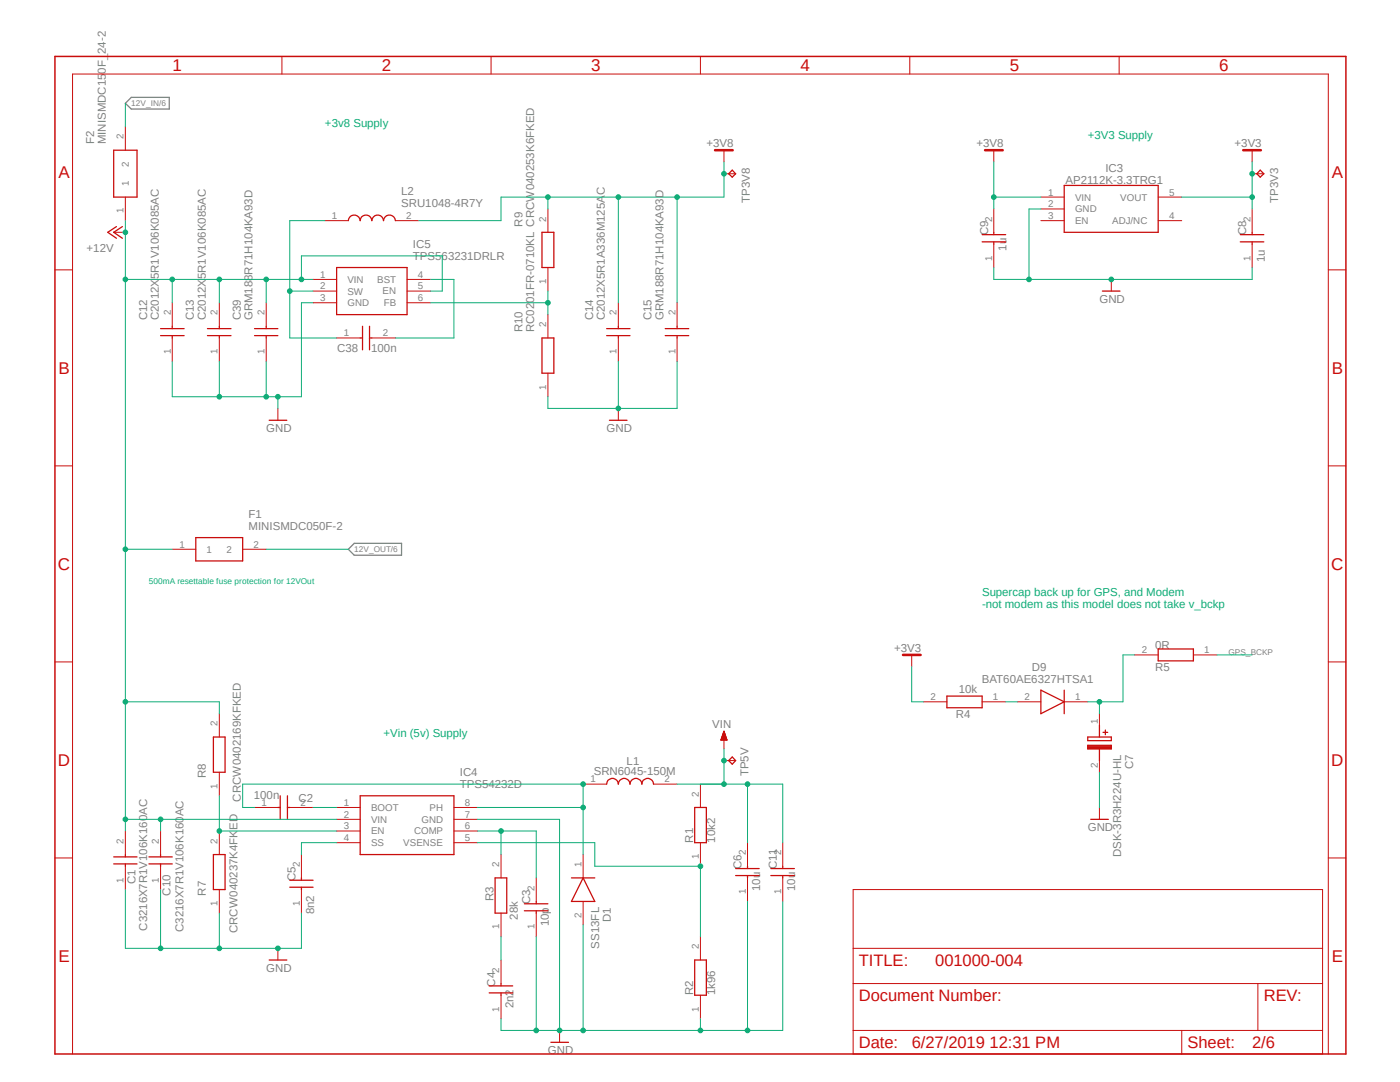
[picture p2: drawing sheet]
<svg xmlns="http://www.w3.org/2000/svg" width="279mm" height="216mm" viewBox="0 0 279 216" stroke-linecap="round" stroke-linejoin="round" font-family="sans-serif">
<path d="M10.5 5l258.4 205.9M268.9 5l-258.4 205.9" fill="none" stroke="#fff" stroke-width=".2"/>
<path d="M25 20.6l1.2-1.2h7.6v2.4h-7.6zM69.5 109.6l1.2-1.2h9.4v2.4h-9.4z" fill="none" stroke="#808080" stroke-width=".25"/>
<path d="M11 11.3h257.6v199h-257.6z" fill="none" stroke="#c90d0c" stroke-width=".3"/>
<g fill="none" stroke="#c90d0c" stroke-width=".2">
<path d="M56.3 11.3v3.5M98 11.3v3.5M139.8 11.3v3.5M181.6 11.3v3.5M223.4 11.3v3.5M25 25.3v4.7M25 39.3v4.7M144.5 30v2.3M144.5 34.7h2.3M198.3 30v2.3M207.7 39.3h4.7M231.1 39.3h4.7"/>
<path d="M249.9 30v2.3M249.9 34.7h2.3M11 53.8h3.5M22.7 46.4h2.3M62.5 55.8h4.7M62.5 58.1h4.7M64.9 44h4.6M78.9 44h4.7M81.2 55.8h4.7M81.2 58.1h4.7M109.3 41.7v4.7M109.3 53.4v4.7"/>
<path d="M198.3 41.7v4.7M198.3 48.7v4.7M207.7 41.7h4.7M207.7 44h4.7M221.8 55.8v2.3M231.1 44h4.7M249.9 41.7v4.7M249.9 48.7v4.7M265.1 53.8h3.5M34.4 60.4v4.7M34.4 67.4v4.7M43.8 60.4v4.7"/>
<path d="M43.8 67.4v4.7M53.1 60.4v4.7M53.1 67.4v4.7M62.5 60.4h4.7M67.2 67.4h4.7M74.2 67.4h4.7M81.2 60.4h4.7M109.3 62.8v4.6M109.3 74.5v4.7M123.4 60.4v4.7M123.4 67.4v4.7M135.1 60.4v4.7"/>
<path d="M135.1 67.4v4.7M11 93h3.5M55.5 81.5v2.4M123.4 81.5v2.4M265.1 93h3.5M34.4 109.6h4.7M48.4 109.6h4.7M11 132.1h3.5M181.9 130.7v2.3M226.4 130.7h4.7M238.2 130.7h4.7M265.1 132.1h3.5"/>
<path d="M43.8 142.4v4.7M43.8 154.1v4.7M116.4 156.5h4.7M130.4 156.5h4.7M139.8 156.5v4.6M143.9 147.6h1.1M143.9 147.5h1.1M144 147.4h1M144 147.4h.9M144 147.3h.9M144 147.2h.9M144.1 147.2h.8"/>
<path d="M144.1 147.1h.8M144.1 147h.7M144.1 146.9h.7M144.2 146.9h.6M144.2 146.8h.6M144.2 146.7h.5M144.2 146.6h.5M144.3 146.5h.4M144.3 146.4h.4M144.4 146.3h.2M144.4 146.2h.2M144.4 146.1h.2"/>
<path d="M144.4 146h.1M144.5 147.1v2.3M144.5 145.9l.6 1.8h-1.2zM144.5 145.9l-.1 .1M144.5 151.8h2.3M184.3 140h4.7M196 140h4.7M203 140h4.7M212.4 140h4.7M219.4 142.4v2.3M219.4 151.8v2.3M11 171.2h3.5"/>
<path d="M25 165.8v4.7M25 172.8v4.7M32 165.8v4.7M32 172.8v4.7M43.8 165.8v4.7M43.8 177.5v4.7M50.8 161.1h4.7M57.8 161.1h4.7M60.2 170.5v4.7M60.2 177.5v4.7M67.2 161.1h4.7M67.2 163.5h4.7"/>
<path d="M67.2 165.8h4.7M67.2 168.1h4.7M90.6 161.1h4.7M90.6 163.5h4.7M90.6 165.8h4.7M90.6 168.1h4.7M100 170.5v4.7M107 175.2v4.7M116.4 170.5v4.7M116.4 179.9v4.6M139.8 168.1v4.7M149.2 168.1v4.7"/>
<path d="M149.2 175.2v4.7M156.2 168.1v4.7M156.2 175.2v4.7M170.3 177.5h93.6v32.8h-93.6zM219.4 161.1v2.4M265.1 171.2h3.5M55.5 189.2v2.4M100 182.2v4.7M100 191.6v4.7M100 198.6v4.7M107 182.2v4.7M139.8 186.9v4.7"/>
<path d="M139.8 198.6v4.7M170.3 196.3h93.6M170.3 189.2h93.6M251 196.3v9.3M14.5 210.3v-195.5h250.6v195.5M111.7 205.6v2.4M170.3 205.6h93.6M235.8 205.6v4.7"/>
</g>
<g fill="none" stroke="#c90d0c" stroke-width=".25">
<path d="M22.7 30h4.6v9.3h-4.6zM145.4 34.7l.7-.7 .7 .7-.7 .6zM212.4 37h18.7v9.4h-18.7zM251.5 34l.7 .7-.7 .6-.7-.6zM23.2 45.2l-1.7 1.2 1.7 1.1M24.4 45.2l-1.7 1.2 1.7 1.1M67.2 53.4h14v9.4h-14zM69.5 44a1.19 1.19 0 0 1 1.2-1.1 1.19 1.19 0 0 1 1.2 1.1 1.17 1.17 0 0 1 1.1-1.1 1.17 1.17 0 0 1 1.2 1.1 1.17 1.17 0 0 1 1.2-1.1 1.17 1.17 0 0 1 1.1 1.1 1.19 1.19 0 0 1 1.2-1.1 1.19 1.19 0 0 1 1.2 1.1M108.2 46.4h2.3v7h-2.3zM196 48.3h4.7M196 46.8h4.7M198.3 46.4v.4"/>
<path d="M198.3 48.3v.4M220 58.1h3.5M247.5 48.3h4.7M247.5 46.8h4.7M249.9 46.4v.4M249.9 48.3v.4M32 67h4.7M32 65.6h4.7M34.4 65.1v.5M34.4 67v.4M41.4 67h4.7M41.4 65.6h4.7"/>
<path d="M43.8 65.1v.5M43.8 67v.4M50.8 67h4.7M50.8 65.6h4.7M53.1 65.1v.5M53.1 67v.4M71.9 67.4h.4M72.3 65.1v4.7M73.7 67.4h.5M73.7 65.1v4.7M108.2 67.4h2.3v7.1h-2.3zM121.1 67h4.6"/>
<path d="M121.1 65.6h4.6M123.4 65.1v.5M123.4 67v.4M132.8 67h4.7M132.8 65.6h4.7M135.1 65.1v.5M135.1 67v.4M53.7 83.9h3.5M121.6 83.9h3.5M39.1 107.3h9.3v4.6h-9.3zM189 138.9h7v2.3h-7zM207.7 137.7l4.7 2.3-4.7 2.4z"/>
<path d="M212.4 137.7v4.7M231.1 129.5h7.1v2.4h-7.1zM42.6 147.1h2.3v7h-2.3zM55.9 158.8v4.7M57.4 158.8v4.7M71.9 158.8h18.7v11.7h-18.7zM121.1 156.5a1.16 1.16 0 0 1 1.1-1.2 1.16 1.16 0 0 1 1.2 1.2 1.16 1.16 0 0 1 1.2-1.2 1.16 1.16 0 0 1 1.1 1.2 1.19 1.19 0 0 1 1.2-1.2 1.19 1.19 0 0 1 1.2 1.2 1.16 1.16 0 0 1 1.2-1.2 1.16 1.16 0 0 1 1.1 1.2M144.5 145.9l.6 1.8h-1.2zM145.4 151.8l.7-.8 .7 .8-.7 .7zM217.1 147.1h4.7v.7h-4.7zM217.1 148.7h4.7v.7h-4.7zM217.1 149.4h4.7"/>
<path d="M217.1 149.2h4.7M217.1 149h4.7M217.1 148.8h4.7M219.4 144.7v2.4M219.4 149.4v2.4M220.1 146.1h1M220.6 145.7v.9M22.7 172.4h4.6M22.7 171h4.6M25 170.5v.5M25 172.4v.4M29.7 172.4h4.7"/>
<path d="M29.7 171h4.7M32 170.5v.5M32 172.4v.4M42.6 170.5h2.3v7h-2.3zM55.5 161.1h.4M57.4 161.1h.4M57.8 177h4.7M57.8 175.6h4.7M60.2 175.2v.4M60.2 177v.5M98.8 175.2h2.3v7h-2.3zM107 179.9v.4"/>
<path d="M114 175.2h4.7M116.4 175.2l2.3 4.7h-4.7zM138.6 161.1h2.4v7h-2.4zM146.8 174.7h4.7M146.8 173.3h4.7M149.2 172.8v.5M149.2 174.7v.5M153.8 174.7h4.7M153.8 173.3h4.7M156.2 172.8v.5M156.2 174.7v.5M217.7 163.5h3.5"/>
<path d="M53.7 191.6h3.5M97.6 198.1h4.7M97.6 196.7h4.7M100 196.3v.4M100 198.1v.5M104.6 181.7h4.7M104.6 180.3h4.7M107 181.7v.5M138.6 191.6h2.4v7h-2.4zM109.9 208h3.6"/>
</g>
<path d="M142.7 30h3.5M196.6 30h3.5M248.1 30h3.5M180.2 130.7h3.5" fill="none" stroke="#c90d0c" stroke-width=".51"/>
<path d="M25 46.4v119.4M25 163.5h42.2" fill="none" stroke="#0dab76" stroke-width=".2"/>
<circle cx="25" cy="163.5" r=".46" fill="#0dab76"/>
<g fill="none" stroke="#0dab76" stroke-width=".2">
<path d="M25 140h18.8v2.4"/>
<circle cx="25" cy="163.5" r=".46"/>
</g>
<circle cx="25" cy="140" r=".46" fill="#0dab76"/>
<g fill="none" stroke="#0dab76" stroke-width=".2">
<path d="M32 163.5v2.3"/>
<circle cx="25" cy="140" r=".46"/>
</g>
<circle cx="32" cy="163.5" r=".46" fill="#0dab76"/>
<g fill="none" stroke="#0dab76" stroke-width=".2">
<path d="M25 55.8h9.4"/>
<circle cx="32" cy="163.5" r=".46"/>
</g>
<circle cx="25" cy="55.8" r=".46" fill="#0dab76"/>
<g fill="none" stroke="#0dab76" stroke-width=".2">
<path d="M34.4 55.8h28.1M43.8 55.8v4.6"/>
<circle cx="25" cy="55.8" r=".46"/>
</g>
<circle cx="43.8" cy="55.8" r=".46" fill="#0dab76"/>
<g fill="none" stroke="#0dab76" stroke-width=".2">
<path d="M34.4 55.8v4.6"/>
<circle cx="43.8" cy="55.8" r=".46"/>
</g>
<circle cx="34.4" cy="55.8" r=".46" fill="#0dab76"/>
<g fill="none" stroke="#0dab76" stroke-width=".2">
<path d="M60.2 51.1v4.7"/>
<circle cx="34.4" cy="55.8" r=".46"/>
</g>
<circle cx="60.2" cy="55.8" r=".46" fill="#0dab76"/>
<g fill="none" stroke="#0dab76" stroke-width=".2">
<path d="M53.1 55.8v4.6M60.2 51.1h28.1v7h-2.4"/>
<circle cx="60.2" cy="55.8" r=".46"/>
</g>
<circle cx="53.1" cy="55.8" r=".46" fill="#0dab76"/>
<g fill="none" stroke="#0dab76" stroke-width=".2">
<path d="M25 109.6h9.4"/>
<circle cx="53.1" cy="55.8" r=".46"/>
</g>
<circle cx="25" cy="109.6" r=".46" fill="#0dab76"/>
<g fill="none" stroke="#0dab76" stroke-width=".2">
<path d="M25 44v2.4"/>
<circle cx="25" cy="109.6" r=".46"/>
</g>
<circle cx="25" cy="46.4" r=".46" fill="#0dab76"/>
<g fill="none" stroke="#0dab76" stroke-width=".2">
<path d="M25 177.5v11.7h35.2v-7"/>
<circle cx="25" cy="46.4" r=".46"/>
</g>
<circle cx="55.5" cy="189.2" r=".46" fill="#0dab76"/>
<g fill="none" stroke="#0dab76" stroke-width=".2">
<path d="M43.8 182.2v7"/>
<circle cx="55.5" cy="189.2" r=".46"/>
</g>
<circle cx="43.8" cy="189.2" r=".46" fill="#0dab76"/>
<g fill="none" stroke="#0dab76" stroke-width=".2">
<path d="M32 177.5v11.7"/>
<circle cx="43.8" cy="189.2" r=".46"/>
</g>
<circle cx="32" cy="189.2" r=".46" fill="#0dab76"/>
<g fill="none" stroke="#0dab76" stroke-width=".2">
<path d="M95.3 163.5h16.4v42.1"/>
<circle cx="32" cy="189.2" r=".46"/>
</g>
<circle cx="111.7" cy="205.6" r=".46" fill="#0dab76"/>
<g fill="none" stroke="#0dab76" stroke-width=".2">
<path d="M107 186.9v18.7M116.4 184.5v21.1h-16.4v-2.3"/>
<circle cx="111.7" cy="205.6" r=".46"/>
</g>
<circle cx="107" cy="205.6" r=".46" fill="#0dab76"/>
<g fill="none" stroke="#0dab76" stroke-width=".2">
<path d="M139.8 203.3v2.3h-23.4"/>
<circle cx="107" cy="205.6" r=".46"/>
</g>
<circle cx="116.4" cy="205.6" r=".46" fill="#0dab76"/>
<g fill="none" stroke="#0dab76" stroke-width=".2">
<path d="M149.2 179.9v25.7h-9.4"/>
<circle cx="116.4" cy="205.6" r=".46"/>
</g>
<circle cx="139.8" cy="205.6" r=".46" fill="#0dab76"/>
<g fill="none" stroke="#0dab76" stroke-width=".2">
<path d="M156.2 179.9v25.7h-7"/>
<circle cx="139.8" cy="205.6" r=".46"/>
</g>
<circle cx="149.2" cy="205.6" r=".46" fill="#0dab76"/>
<g fill="none" stroke="#0dab76" stroke-width=".2">
<path d="M249.9 53.4v2.4h-44.5M219.4 154.1v7"/>
<circle cx="149.2" cy="205.6" r=".46"/>
</g>
<circle cx="221.8" cy="55.8" r=".46" fill="#0dab76"/>
<g fill="none" stroke="#0dab76" stroke-width=".2">
<path d="M207.7 41.7h-2.3v14.1h-7.1v-2.4"/>
<circle cx="221.8" cy="55.8" r=".46"/>
</g>
<circle cx="205.4" cy="55.8" r=".46" fill="#0dab76"/>
<g fill="none" stroke="#0dab76" stroke-width=".2">
<path d="M34.4 72.1v7.1h21.1v2.3M43.8 72.1v7.1"/>
<circle cx="205.4" cy="55.8" r=".46"/>
</g>
<circle cx="43.8" cy="79.2" r=".46" fill="#0dab76"/>
<g fill="none" stroke="#0dab76" stroke-width=".2">
<path d="M62.5 60.4h-2.3v18.8h-4.7"/>
<circle cx="43.8" cy="79.2" r=".46"/>
</g>
<circle cx="55.5" cy="79.2" r=".46" fill="#0dab76"/>
<g fill="none" stroke="#0dab76" stroke-width=".2">
<path d="M53.1 72.1v7.1"/>
<circle cx="55.5" cy="79.2" r=".46"/>
</g>
<circle cx="53.1" cy="79.2" r=".46" fill="#0dab76"/>
<g fill="none" stroke="#0dab76" stroke-width=".2">
<path d="M123.4 72.1v9.4M135.1 72.1v9.4h-25.8v-2.3"/>
<circle cx="53.1" cy="79.2" r=".46"/>
</g>
<circle cx="123.4" cy="81.5" r=".46" fill="#0dab76"/>
<g fill="none" stroke="#0dab76" stroke-width=".2">
<path d="M50.8 161.1h-2.4v-4.6h68v4.6h-21.1M62.5 161.1h4.7"/>
<circle cx="123.4" cy="81.5" r=".46"/>
</g>
<circle cx="116.4" cy="156.5" r=".46" fill="#0dab76"/>
<g fill="none" stroke="#0dab76" stroke-width=".2">
<path d="M116.4 161.1v9.4"/>
<circle cx="116.4" cy="156.5" r=".46"/>
</g>
<circle cx="116.4" cy="161.1" r=".46" fill="#0dab76"/>
<g fill="none" stroke="#0dab76" stroke-width=".2">
<path d="M144.5 149.4v7.1h-9.4"/>
<circle cx="116.4" cy="161.1" r=".46"/>
</g>
<circle cx="144.5" cy="156.5" r=".46" fill="#0dab76"/>
<g fill="none" stroke="#0dab76" stroke-width=".2">
<path d="M144.5 156.5h11.7M149.2 156.5v11.6"/>
<circle cx="144.5" cy="156.5" r=".46"/>
</g>
<circle cx="149.2" cy="156.5" r=".46" fill="#0dab76"/>
<g fill="none" stroke="#0dab76" stroke-width=".2">
<path d="M156.2 156.5v11.6"/>
<circle cx="149.2" cy="156.5" r=".46"/>
</g>
<circle cx="144.5" cy="151.8" r=".46" fill="#0dab76"/>
<g fill="none" stroke="#0dab76" stroke-width=".2">
<path d="M95.3 165.8h11.7M100 165.8v4.7M100 186.9v4.7"/>
<circle cx="144.5" cy="151.8" r=".46"/>
</g>
<circle cx="100" cy="165.8" r=".46" fill="#0dab76"/>
<g fill="none" stroke="#0dab76" stroke-width=".2">
<path d="M67.2 168.1h-7v2.4M95.3 168.1h23.4v4.7h21.1v14.1M107 165.8v9.4"/>
<circle cx="100" cy="165.8" r=".46"/>
</g>
<circle cx="139.8" cy="172.8" r=".46" fill="#0dab76"/>
<g fill="none" stroke="#0dab76" stroke-width=".2">
<path d="M235.8 39.3h14.1M249.9 32.3v9.4M181.9 133v7h2.4"/>
<circle cx="139.8" cy="172.8" r=".46"/>
</g>
<circle cx="249.9" cy="39.3" r=".46" fill="#0dab76"/>
<circle cx="249.9" cy="39.3" r=".46" fill="none" stroke="#0dab76" stroke-width=".2"/>
<circle cx="249.9" cy="34.7" r=".46" fill="#0dab76"/>
<g fill="none" stroke="#0dab76" stroke-width=".2">
<path d="M200.7 140h2.3M217.1 140h7M219.4 140v2.4"/>
<circle cx="249.9" cy="34.7" r=".46"/>
</g>
<circle cx="219.4" cy="140" r=".46" fill="#0dab76"/>
<g fill="none" stroke="#0dab76" stroke-width=".2">
<path d="M198.3 39.3h9.4M198.3 32.3v9.4M226.4 130.7h-2.3v9.3M242.9 130.7h7"/>
<circle cx="219.4" cy="140" r=".46"/>
</g>
<circle cx="198.3" cy="39.3" r=".46" fill="#0dab76"/>
<g fill="none" stroke="#0dab76" stroke-width=".2">
<path d="M123.4 39.3v21.1M109.3 41.7v-2.4h25.8v21.1"/>
<circle cx="198.3" cy="39.3" r=".46"/>
</g>
<circle cx="123.4" cy="39.3" r=".46" fill="#0dab76"/>
<g fill="none" stroke="#0dab76" stroke-width=".2">
<path d="M144.5 34.7v4.6h-9.4"/>
<circle cx="123.4" cy="39.3" r=".46"/>
</g>
<circle cx="135.1" cy="39.3" r=".46" fill="#0dab76"/>
<g fill="none" stroke="#0dab76" stroke-width=".2">
<path d="M109.3 39.3h-9.3v4.7h-16.4M144.5 32.3v2.4"/>
<circle cx="135.1" cy="39.3" r=".46"/>
</g>
<circle cx="109.3" cy="39.3" r=".46" fill="#0dab76"/>
<circle cx="109.3" cy="39.3" r=".46" fill="none" stroke="#0dab76" stroke-width=".2"/>
<circle cx="144.5" cy="34.7" r=".46" fill="#0dab76"/>
<g fill="none" stroke="#0dab76" stroke-width=".2">
<path d="M43.8 158.8v7h23.4"/>
<circle cx="144.5" cy="34.7" r=".46"/>
</g>
<circle cx="43.8" cy="165.8" r=".46" fill="#0dab76"/>
<g fill="none" stroke="#0dab76" stroke-width=".2">
<path d="M109.3 58.1v4.7"/>
<circle cx="43.8" cy="165.8" r=".46"/>
</g>
<circle cx="109.3" cy="60.4" r=".46" fill="#0dab76"/>
<g fill="none" stroke="#0dab76" stroke-width=".2">
<path d="M57.8 58.1h4.7M64.9 44h-7.1v23.4h9.4M85.9 60.4h23.4"/>
<circle cx="109.3" cy="60.4" r=".46"/>
</g>
<circle cx="57.8" cy="58.1" r=".46" fill="#0dab76"/>
<g fill="none" stroke="#0dab76" stroke-width=".2">
<path d="M25 20.6v4.7M85.9 55.8h4.7v11.6h-11.7M53.1 109.6h16.4"/>
<circle cx="57.8" cy="58.1" r=".46"/>
</g>
<g font-size="3.4" fill="#c90d0c">
<text x="34.4" y="14.2">1</text>
<text x="76.2" y="14.2">2</text>
<text x="118" y="14.2">3</text>
<text x="159.8" y="14.2">4</text>
<text x="201.5" y="14.2">5</text>
<text x="243.3" y="14.2">6</text>
<text x="11.6" y="35.5">A</text>
<text x="265.8" y="35.5">A</text>
<text x="11.6" y="74.6">B</text>
<text x="265.8" y="74.6">B</text>
<text x="11.5" y="113.7">C</text>
<text x="265.6" y="113.7">C</text>
<text x="11.5" y="152.8">D</text>
<text x="265.6" y="152.8">D</text>
<text x="11.6" y="191.9">E</text>
<text x="265.8" y="191.9">E</text>
</g>
<g font-size="3.3" fill="#c90d0c">
<text x="171.4" y="192.7">TITLE:</text>
<text x="186.6" y="192.7">001000-004</text>
<text x="171.4" y="199.8">Document Number:</text>
<text x="252.2" y="199.8">REV:</text>
<text x="171.4" y="209.1">Date:</text>
<text x="181.9" y="209.1">6/27/2019 12:31 PM</text>
<text x="237" y="209.1">Sheet:</text>
<text x="249.9" y="209.1">2/6</text>
</g>
<g font-size="2.3" fill="#808080">
<text x="18.8" y="28.8" transform="rotate(-90 18.8 28.8)">F2</text>
<text x="21.1" y="28.8" transform="rotate(-90 21.1 28.8)">MINISMDC150F_24-2</text>
<text x="141" y="29.4">+3V8</text>
<text x="194.9" y="29.4">+3V8</text>
<text x="246.4" y="29.4">+3V3</text>
<text x="220.6" y="34.3">IC3</text>
<text x="80.1" y="41.3">SRU1048-4R7Y</text>
<text x="80.1" y="39">L2</text>
<text x="149.6" y="40.5" transform="rotate(-90 149.6 40.5)">TP3V8</text>
<text x="212.6" y="36.6">AP2112K-3.3TRG1</text>
<text x="255.1" y="40.5" transform="rotate(-90 255.1 40.5)">TP3V3</text>
<text x="104.3" y="45.2" transform="rotate(-90 104.3 45.2)">R9</text>
<text x="197.2" y="46.9" transform="rotate(-90 197.2 46.9)">C9</text>
<text x="248.7" y="46.9" transform="rotate(-90 248.7 46.9)">C8</text>
<text x="17.3" y="50.4">+12V</text>
<text x="82.4" y="51.9">TPS563231DRLR</text>
<text x="82.4" y="49.5">IC5</text>
<text x="200.9" y="50" transform="rotate(-90 200.9 50)">1u</text>
<text x="252.4" y="52.4" transform="rotate(-90 252.4 52.4)">1u</text>
<text x="29.3" y="63.9" transform="rotate(-90 29.3 63.9)">C12</text>
<text x="31.7" y="63.9" transform="rotate(-90 31.7 63.9)">C2012X5R1V106K085AC</text>
<text x="38.7" y="63.9" transform="rotate(-90 38.7 63.9)">C13</text>
<text x="41.1" y="63.9" transform="rotate(-90 41.1 63.9)">C2012X5R1V106K085AC</text>
<text x="48.1" y="63.9" transform="rotate(-90 48.1 63.9)">C39</text>
<text x="50.4" y="63.9" transform="rotate(-90 50.4 63.9)">GRM188R71H104KA93D</text>
<text x="118.4" y="63.9" transform="rotate(-90 118.4 63.9)">C14</text>
<text x="120.7" y="63.9" transform="rotate(-90 120.7 63.9)">C2012X5R1A336M125AC</text>
<text x="130" y="63.9" transform="rotate(-90 130 63.9)">C15</text>
<text x="132.4" y="63.9" transform="rotate(-90 132.4 63.9)">GRM188R71H104KA93D</text>
<text x="219.4" y="60.4">GND</text>
<text x="67.3" y="70.3">C38</text>
<text x="74.1" y="70.3">100n</text>
<text x="104.3" y="66.3" transform="rotate(-90 104.3 66.3)">R10</text>
<text x="106.6" y="66.3" transform="rotate(-90 106.6 66.3)">RC0201FR-0710KL CRCW040253K6FKED</text>
<text x="53.1" y="86.2">GND</text>
<text x="121.1" y="86.2">GND</text>
<text x="49.6" y="105.7">MINISMDC050F-2</text>
<text x="49.6" y="103.4">F1</text>
<text x="178.4" y="130.1">+3V3</text>
<text x="230.5" y="129.4">0R</text>
<text x="196" y="136.2">BAT60AE6327HTSA1</text>
<text x="206" y="133.9">D9</text>
<text x="230.5" y="133.8">R5</text>
<text x="190.8" y="143.2">R4</text>
<text x="191.3" y="138.3">10k</text>
<text x="142.2" y="145.3">VIN</text>
<text x="41.1" y="155.3" transform="rotate(-90 41.1 155.3)">R8</text>
<text x="91.8" y="154.9">IC4</text>
<text x="118.5" y="154.7">SRN6045-150M</text>
<text x="125.1" y="152.6">L1</text>
<text x="149.4" y="154.9" transform="rotate(-90 149.4 154.9)">TP5V</text>
<text x="226.1" y="153.5" transform="rotate(-90 226.1 153.5)">C7</text>
<text x="48.1" y="160" transform="rotate(-90 48.1 160)">CRCW0402169KFKED</text>
<text x="50.7" y="159.5">100n</text>
<text x="59.6" y="160">C2</text>
<text x="91.8" y="157.3">TPS54232D</text>
<text x="217.1" y="165.8">GND</text>
<text x="138.3" y="168.1" transform="rotate(-90 138.3 168.1)">R1</text>
<text x="142.7" y="168.1" transform="rotate(-90 142.7 168.1)">10k2</text>
<text x="148" y="173.4" transform="rotate(-90 148 173.4)">C6</text>
<text x="155" y="173.4" transform="rotate(-90 155 173.4)">C11</text>
<text x="223.8" y="171" transform="rotate(-90 223.8 171)">DSK-3R3H224U-HL</text>
<text x="27" y="176.4" transform="rotate(-90 27 176.4)">C1</text>
<text x="34" y="178.7" transform="rotate(-90 34 178.7)">C10</text>
<text x="41.1" y="178.7" transform="rotate(-90 41.1 178.7)">R7</text>
<text x="59" y="175.8" transform="rotate(-90 59 175.8)">C5</text>
<text x="98.5" y="179.9" transform="rotate(-90 98.5 179.9)">R3</text>
<text x="151.7" y="177.8" transform="rotate(-90 151.7 177.8)">10u</text>
<text x="158.7" y="177.8" transform="rotate(-90 158.7 177.8)">10u</text>
<text x="29.3" y="185.7" transform="rotate(-90 29.3 185.7)">C3216X7R1V106K160AC</text>
<text x="36.6" y="186" transform="rotate(-90 36.6 186)">C3216X7R1V106K160AC</text>
<text x="62.7" y="182.5" transform="rotate(-90 62.7 182.5)">8n2</text>
<text x="103.4" y="183.6" transform="rotate(-90 103.4 183.6)">28k</text>
<text x="105.8" y="180.5" transform="rotate(-90 105.8 180.5)">C3</text>
<text x="109.5" y="184.8" transform="rotate(-90 109.5 184.8)">10p</text>
<text x="121.9" y="183.9" transform="rotate(-90 121.9 183.9)">D1</text>
<text x="47.4" y="186.2" transform="rotate(-90 47.4 186.2)">CRCW040237K4FKED</text>
<text x="119.5" y="189.3" transform="rotate(-90 119.5 189.3)">SS13FL</text>
<text x="53.1" y="193.9">GND</text>
<text x="98.8" y="196.8" transform="rotate(-90 98.8 196.8)">C4</text>
<text x="102.5" y="201.2" transform="rotate(-90 102.5 201.2)">2n2</text>
<text x="138.3" y="198.6" transform="rotate(-90 138.3 198.6)">R2</text>
<text x="142.7" y="198.6" transform="rotate(-90 142.7 198.6)">1k96</text>
<text x="109.3" y="210.3">GND</text>
</g>
<g font-size="2.3" fill="#0dab76">
<text x="64.9" y="25.3">+3v8 Supply</text>
<text x="217.1" y="27.6">+3V3 Supply</text>
<text x="196" y="118.9">Supercap back up for GPS, and Modem</text>
<text x="196" y="121.3">-not modem as this model does not take v_bckp</text>
<text x="76.5" y="147.1">+Vin (5v) Supply</text>
</g>
<g font-size="1.9" fill="#808080">
<text x="24.7" y="27.8" transform="rotate(-90 24.7 27.8)">2</text>
<text x="25.7" y="33.2" transform="rotate(-90 25.7 33.2)">2</text>
<text x="25.7" y="37.2" transform="rotate(-90 25.7 37.2)">1</text>
<text x="209.2" y="39">1</text>
<text x="209.2" y="41.4">2</text>
<text x="214.5" y="40">VIN</text>
<text x="223.6" y="40">VOUT</text>
<text x="233.3" y="39">5</text>
<text x="24.7" y="42.6" transform="rotate(-90 24.7 42.6)">1</text>
<text x="66.3" y="43.7">1</text>
<text x="81.1" y="43.7">2</text>
<text x="109" y="44.2" transform="rotate(-90 109 44.2)">2</text>
<text x="198" y="44.2" transform="rotate(-90 198 44.2)">2</text>
<text x="209.2" y="43.7">3</text>
<text x="214.5" y="42.4">GND</text>
<text x="214.5" y="44.7">EN</text>
<text x="222" y="44.7">ADJ/NC</text>
<text x="233.3" y="43.7">4</text>
<text x="249.6" y="44.2" transform="rotate(-90 249.6 44.2)">2</text>
<text x="198" y="52" transform="rotate(-90 198 52)">1</text>
<text x="249.6" y="52" transform="rotate(-90 249.6 52)">1</text>
<text x="63.9" y="55.4">1</text>
<text x="63.9" y="57.7">2</text>
<text x="69.3" y="56.4">VIN</text>
<text x="69.3" y="58.8">SW</text>
<text x="75.3" y="56.4">BST</text>
<text x="76.4" y="58.8">EN</text>
<text x="83.4" y="55.4">4</text>
<text x="83.4" y="57.7">5</text>
<text x="109" y="56.6" transform="rotate(-90 109 56.6)">1</text>
<text x="34.1" y="62.9" transform="rotate(-90 34.1 62.9)">2</text>
<text x="43.4" y="62.9" transform="rotate(-90 43.4 62.9)">2</text>
<text x="52.8" y="62.9" transform="rotate(-90 52.8 62.9)">2</text>
<text x="63.9" y="60.1">3</text>
<text x="69.3" y="61.1">GND</text>
<text x="76.6" y="61.1">FB</text>
<text x="83.4" y="60.1">6</text>
<text x="109" y="65.3" transform="rotate(-90 109 65.3)">2</text>
<text x="123.1" y="62.9" transform="rotate(-90 123.1 62.9)">2</text>
<text x="134.8" y="62.9" transform="rotate(-90 134.8 62.9)">2</text>
<text x="34.1" y="70.7" transform="rotate(-90 34.1 70.7)">1</text>
<text x="43.4" y="70.7" transform="rotate(-90 43.4 70.7)">1</text>
<text x="52.8" y="70.7" transform="rotate(-90 52.8 70.7)">1</text>
<text x="68.6" y="67.1">1</text>
<text x="76.4" y="67.1">2</text>
<text x="123.1" y="70.7" transform="rotate(-90 123.1 70.7)">1</text>
<text x="134.8" y="70.7" transform="rotate(-90 134.8 70.7)">1</text>
<text x="109" y="77.7" transform="rotate(-90 109 77.7)">1</text>
<text x="35.8" y="109.3">1</text>
<text x="41.2" y="110.3">1</text>
<text x="45.2" y="110.3">2</text>
<text x="50.6" y="109.3">2</text>
<text x="227.9" y="130.3">2</text>
<text x="240.3" y="130.3">1</text>
<text x="185.7" y="139.7">2</text>
<text x="198.2" y="139.7">1</text>
<text x="204.5" y="139.7">2</text>
<text x="214.5" y="139.7">1</text>
<text x="43.4" y="144.9" transform="rotate(-90 43.4 144.9)">2</text>
<text x="219.1" y="144.4" transform="rotate(-90 219.1 144.4)">1</text>
<text x="219.1" y="153.2" transform="rotate(-90 219.1 153.2)">2</text>
<text x="43.4" y="157.4" transform="rotate(-90 43.4 157.4)">1</text>
<text x="52.2" y="160.8">1</text>
<text x="60" y="160.8">2</text>
<text x="68.6" y="160.8">1</text>
<text x="74" y="161.8">BOOT</text>
<text x="85.7" y="161.8">PH</text>
<text x="92.8" y="160.8">8</text>
<text x="117.8" y="156.1">1</text>
<text x="132.6" y="156.1">2</text>
<text x="139.4" y="159" transform="rotate(-90 139.4 159)">2</text>
<text x="68.6" y="163.2">2</text>
<text x="68.6" y="165.5">3</text>
<text x="68.6" y="167.8">4</text>
<text x="74" y="164.2">VIN</text>
<text x="74" y="166.5">EN</text>
<text x="82.6" y="166.5">COMP</text>
<text x="84.1" y="164.2">GND</text>
<text x="92.8" y="163.2">7</text>
<text x="92.8" y="165.5">6</text>
<text x="92.8" y="167.8">5</text>
<text x="24.7" y="168.4" transform="rotate(-90 24.7 168.4)">2</text>
<text x="31.7" y="168.4" transform="rotate(-90 31.7 168.4)">2</text>
<text x="43.4" y="168.4" transform="rotate(-90 43.4 168.4)">2</text>
<text x="59.8" y="173" transform="rotate(-90 59.8 173)">2</text>
<text x="74" y="168.9">SS</text>
<text x="80.5" y="168.9">VSENSE</text>
<text x="99.7" y="173" transform="rotate(-90 99.7 173)">2</text>
<text x="116" y="173" transform="rotate(-90 116 173)">1</text>
<text x="139.4" y="171.4" transform="rotate(-90 139.4 171.4)">1</text>
<text x="148.8" y="170.7" transform="rotate(-90 148.8 170.7)">2</text>
<text x="155.9" y="170.7" transform="rotate(-90 155.9 170.7)">2</text>
<text x="24.7" y="176.1" transform="rotate(-90 24.7 176.1)">1</text>
<text x="31.7" y="176.1" transform="rotate(-90 31.7 176.1)">1</text>
<text x="106.7" y="177.7" transform="rotate(-90 106.7 177.7)">2</text>
<text x="148.8" y="178.4" transform="rotate(-90 148.8 178.4)">1</text>
<text x="155.9" y="178.4" transform="rotate(-90 155.9 178.4)">1</text>
<text x="43.4" y="180.8" transform="rotate(-90 43.4 180.8)">1</text>
<text x="59.8" y="180.8" transform="rotate(-90 59.8 180.8)">1</text>
<text x="99.7" y="185.5" transform="rotate(-90 99.7 185.5)">1</text>
<text x="106.7" y="185.5" transform="rotate(-90 106.7 185.5)">1</text>
<text x="116" y="183.1" transform="rotate(-90 116 183.1)">2</text>
<text x="139.4" y="189.4" transform="rotate(-90 139.4 189.4)">2</text>
<text x="99.7" y="194.1" transform="rotate(-90 99.7 194.1)">2</text>
<text x="99.7" y="201.8" transform="rotate(-90 99.7 201.8)">1</text>
<text x="139.4" y="201.8" transform="rotate(-90 139.4 201.8)">1</text>
</g>
<g font-size="1.7" fill="#808080">
<text x="26.2" y="21.2">12V_IN/6</text>
<text x="70.7" y="110.2">12V_OUT/6</text>
<text x="245.2" y="130.7">GPS_BCKP</text>
</g>
<text font-size="1.7" fill="#0dab76" x="29.7" y="116.6">500mA resettable fuse protection for 12VOut</text>
</svg>
